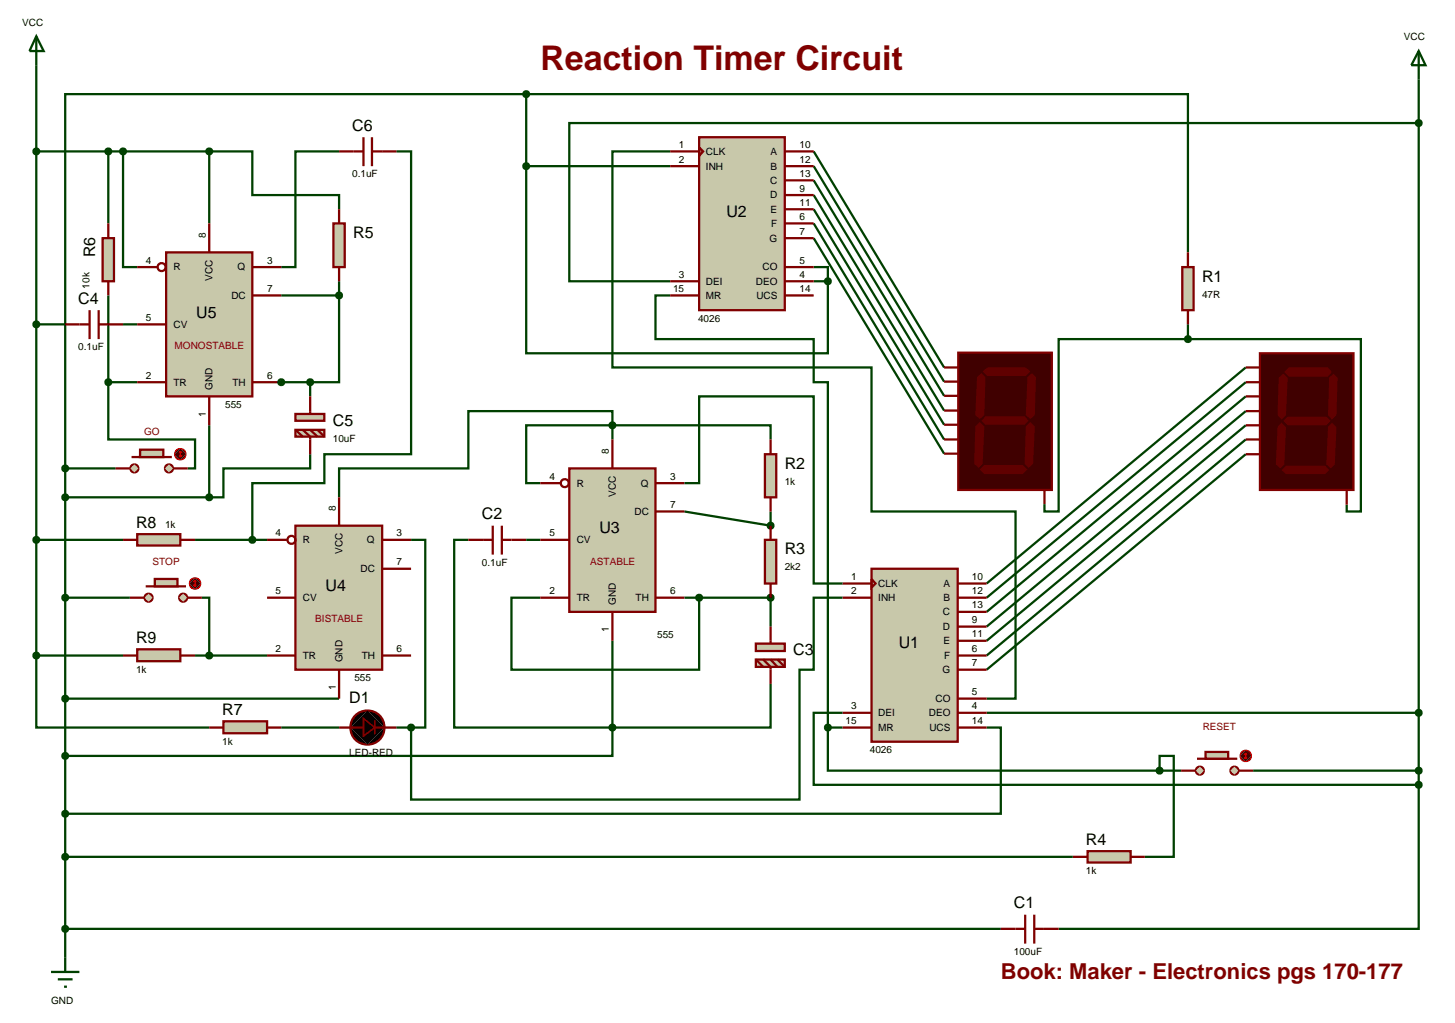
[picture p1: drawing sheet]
<svg xmlns="http://www.w3.org/2000/svg" width="257mm" height="180mm" viewBox="0 0 257 180" stroke-linecap="round" stroke-linejoin="round" font-family="sans-serif">
<g fill="none" stroke="#004000" stroke-width=".4">
<path d="M6.4 11.5v104.1M92.8 16.6h116.7v27.9M92.8 16.6h-81.3v66M92.8 16.6v12.7M250.2 9l1.2 2.5h-2.5zM250.2 9v129.4M6.4 26.7h30.5M19.1 26.7v12.7M21.7 26.7v20.4h2.5M36.9 26.7h7.6v7.7h15.3v2.5M36.9 26.7v12.7M59.8 26.7h-7.7v20.4h-2.5"/>
<path d="M69.9 26.7h2.6v53.4h-15.3v5.1h-12.7v10M92.8 29.3v33h53.2v-12.7M92.8 29.3h25.4M118.2 26.7h-10.2v38.1h45.7v25.4h25.4v33h-5.1M143.5 26.7l23 38.1M143.5 29.3l23 38M143.5 31.8l23 38M143.5 34.4l23 38M143.5 36.9l23 38M143.5 39.4l23 38.1M250.2 21.7h-149.8v27.9h17.8M6.4 57.2h5.1"/>
<path d="M19.1 52.1v15.3M21.7 57.2h2.5M49.6 52.1h10.2M59.8 52.1v15.3h-5.1M59.8 49.6v2.5M118.2 52.1h-2.6v7.7h27.9v7.6h2.5v60.9M143.5 47.1h2.5v2.5M143.5 42l23 38M143.5 49.6h2.5M209.5 59.8h-22.8v30.4h-2.5v-1.3M209.5 59.8h30.5v30.4h-2.5v-1.2M209.5 57.2v2.6"/>
<path d="M19.1 67.4v10.1h15.3v5.1h-1.3M19.1 67.4h5.1M36.9 75v12.7M49.6 67.4h5.1M54.7 67.4v2.5M108 75h-15.2v10.2h2.5M108 75h27.9v2.5M108 75v-2.5h-25.4v10.1h-22.8v5.1M108 75v2.5M219.7 64.8l-45.7 38.1M219.7 67.4l-45.7 38M219.7 69.9l-45.7 38"/>
<path d="M219.7 72.5l-45.7 38M219.7 75l-45.7 38M219.7 77.5l-45.7 38.1M6.4 95.2h15.3M11.5 82.6v86.3M11.5 82.6h8.9M11.5 87.7h25.4M34.4 95.2h12.7M54.7 80.1v2.5h-15.3v5.1h-2.5M72.5 95.2h2.5v33.1h-2.5M82.6 95.2h-2.5v33.1h27.9M92.8 95.2h2.5"/>
<path d="M120.7 85.2h2.6v-15.3h20.2v33h5.1M120.7 90.2l15.2 2.5v-2.5M219.7 80.1l-45.7 38M6.4 115.6v12.7h30.5M6.4 115.6h15.3M11.5 105.4h11.4M34.4 115.6h12.7M35.6 105.4h1.3v10.2M95.3 105.4h-5.1v12.7h33.1v-12.7M108 113v15.3M120.7 105.4h15.2v5.1M148.6 105.4h-5.1v12.7h-2.5v22.9h-68.5v-12.7"/>
<path d="M11.5 123.2h48.3M49.6 128.3h10.2M69.9 128.3h2.6M108 128.3v5h-96.5M135.9 120.6v7.7h-27.9M146 128.3v7.6h58.5M146 128.3h2.6M148.6 125.7h-5.1v12.7h106.7M174 128.3h2.5v15.2h-165M174 125.7h76.2M204.5 135.9v-2.6h2.5v17.8h-5.1M204.5 135.9h3.8"/>
<path d="M221 135.9h29.2M250.2 138.4v25.4h-63.5M11.5 151.1h177.7M11.5 163.8h165"/>
</g>
<path d="M222.2 62.3h16.5v24.1h-16.5z" fill="#400000" stroke="#800000" stroke-width=".4"/>
<g fill="#600000">
<path d="M226.5 65.6l.8-.8h6.9l.7 .8-.7 .8h-6.9z"/>
<path d="M234.4 66.6l.8-.7 .7 .7-.2 6.6-.8 .8-.7-.8z"/>
<path d="M226.3 74.2l.8-.7h6.8l.8 .7-.8 .8h-6.8z"/>
<path d="M225.5 66.6l.8-.7 .8 .7-.3 6.6-.8 .8-.7-.8z"/>
<path d="M234.9 74.5l.8 .8-.3 6.6-.7 .7-.8-.7 .3-6.6z"/>
<path d="M226 82.9l.8-.8h6.9l.7 .8-.7 .7h-6.9z"/>
<path d="M226 74.5l.8 .8-.3 6.6-.7 .7-.8-.7 .3-6.6z"/>
</g>
<path d="M219.7 64.8h2.5M219.7 67.4h2.5M219.7 69.9h2.5M219.7 72.5h2.5M219.7 75h2.5M219.7 77.5h2.5M219.7 80.1h2.5M237.5 86.4v2.6" fill="none" stroke="#800000" stroke-width=".4"/>
<path d="M208.5 47.1h2v7.6h-2z" fill="#c8c8aa" stroke="#800000" stroke-width=".4"/>
<path d="M209.5 44.5v2.6M209.5 54.7v2.5" fill="none" stroke="#800000" stroke-width=".4"/>
<path d="M153.7 100.3h15.2v30.5h-15.2z" fill="#c8c8aa" stroke="#800000" stroke-width=".4"/>
<g fill="none" stroke="#800000" stroke-width=".4">
<path d="M148.6 102.9h5.1M148.6 105.4h5.1M153.7 102.1l.7 .8-.7 .7zM168.9 102.9h5.1M168.9 105.4h5.1M168.9 107.9h5.1M168.9 110.5h5.1M168.9 113h5.1M168.9 115.6h5.1M168.9 118.1h5.1M148.6 125.7h5.1M148.6 128.3h5.1"/>
<path d="M168.9 125.7h5.1M168.9 128.3h5.1M168.9 123.2h5.1M176.5 163.8h4.3M180.8 161.3v5.1M182.4 161.3v5.1M182.4 163.8h4.3"/>
</g>
<path d="M9 171.4h5M10.2 172.7h2.6M11.3 174h.5M11.5 168.9v2.5" fill="none" stroke="#004000" stroke-width=".4"/>
<path d="M169 62.2h16.5v24.2h-16.5z" fill="#400000" stroke="#800000" stroke-width=".4"/>
<g fill="#600000">
<path d="M173.3 65.5l.8-.7h6.8l.8 .7-.8 .8h-6.8z"/>
<path d="M181.2 66.5l.8-.7 .7 .7-.2 6.7-.8 .7-.8-.7z"/>
<path d="M173.8 73.4h6.9l.7 .8-.7 .7h-6.9l-.7-.7z"/>
<path d="M172.3 66.5l.8-.7 .7 .7-.2 6.7-.8 .7-.8-.7z"/>
<path d="M180.9 75.2l.8-.8 .8 .8-.3 6.6-.8 .7-.7-.7z"/>
<path d="M173.6 82h6.8l.8 .8-.8 .8h-6.8l-.8-.8z"/>
<path d="M172 75.2l.8-.8 .8 .8-.3 6.6-.7 .7-.8-.7z"/>
</g>
<path d="M166.5 64.8h2.5M166.5 67.3h2.5M166.5 69.8h2.5M166.5 72.4h2.5M166.5 74.9h2.5M166.5 77.5h2.5M166.5 80h2.5M184.2 86.4v2.5" fill="none" stroke="#800000" stroke-width=".4"/>
<path d="M123.3 24.2h15.1v30.5h-15.1z" fill="#c8c8aa" stroke="#800000" stroke-width=".4"/>
<g fill="none" stroke="#800000" stroke-width=".4">
<path d="M118.2 26.7h5.1M118.2 29.3h5.1M123.3 26l.7 .7-.7 .8zM138.4 26.7h5.1M138.4 29.3h5.1M138.4 31.8h5.1M138.4 34.4h5.1M138.4 36.9h5.1M138.4 39.4h5.1M118.2 49.6h5.1M118.2 52.1h5.1M138.4 49.6h5.1"/>
<path d="M138.4 52.1h5.1M138.4 42h5.1M138.4 47.1h5.1"/>
</g>
<path d="M249.8 138.1l.4-.2-.5 .5zM250.2 137.9l.4 .2 .1 .3zM250.2 138.9l.5-.5-.2 .4zM249.7 138.4l.5 .5-.3-.1z" fill="#004000" stroke="#004000" stroke-width=".4"/>
<path d="M249.7 138.4l.5-.5 .5 .5-.5 .5z" fill="#004000"/>
<path d="M249.8 125.4l.4-.2-.5 .5zM250.2 125.2l.4 .2 .1 .3zM250.2 126.2l.5-.5-.2 .4zM249.7 125.7l.5 .5-.3-.1z" fill="#004000" stroke="#004000" stroke-width=".4"/>
<path d="M249.7 125.7l.5-.5 .5 .5-.5 .5z" fill="#004000"/>
<path d="M11.2 143.1l.3-.1-.5 .5zM11.5 143l.3 .1 .2 .4zM11.5 144l.5-.5-.2 .4zM11 143.5l.5 .5-.3-.1z" fill="#004000" stroke="#004000" stroke-width=".4"/>
<path d="M11.5 143l.5 .5-.5 .5-.5-.5z" fill="#004000"/>
<path d="M145.7 49.2l.3-.1-.5 .5zM146 49.1l.3 .1 .2 .4zM146.5 49.6l-.1 .3-.4 .2zM145.5 49.6l.5 .5-.4-.2z" fill="#004000" stroke="#004000" stroke-width=".4"/>
<path d="M145.5 49.6l.5-.5 .5 .5-.5 .5z" fill="#004000"/>
<path d="M209.2 59.4l.3-.1-.5 .5zM209.5 59.3l.4 .2 .1 .3zM209.5 60.3l.5-.5-.2 .4zM209 59.8l.5 .5-.4-.2z" fill="#004000" stroke="#004000" stroke-width=".4"/>
<path d="M209.5 59.3l.5 .5-.5 .5-.5-.5z" fill="#004000"/>
<path d="M100.4 82.6h15.2v25.3h-15.2z" fill="#c8c8aa" stroke="#800000" stroke-width=".4"/>
<g fill="none" stroke="#800000" stroke-width=".4">
<path d="M108 77.5v5.1M95.3 85.2h3.6M95.3 95.2h5.1M115.6 85.2h5.1M115.6 90.2h5.1M95.3 105.4h5.1M108 107.9v5.1M115.6 105.4h5.1"/>
<circle cx="99.6" cy="85.2" r=".7"/>
</g>
<path d="M107.6 74.7l.4-.2-.5 .5zM108 74.5l.4 .2 .1 .3zM108.5 75l-.1 .3-.4 .2zM107.5 75l.5 .5-.3-.1z" fill="#004000" stroke="#004000" stroke-width=".4"/>
<path d="M107.5 75l.5-.5 .5 .5-.5 .5z" fill="#004000"/>
<path d="M135.6 92.3l.3-.1-.5 .5zM135.9 92.2l.3 .1 .2 .4zM135.9 93.2l.5-.5-.2 .4zM135.4 92.7l.5 .5-.3-.1z" fill="#004000" stroke="#004000" stroke-width=".4"/>
<path d="M135.9 92.2l.5 .5-.5 .5-.5-.5z" fill="#004000"/>
<path d="M135.6 105l.3-.1-.5 .5zM135.9 104.9l.3 .1 .2 .4zM135.9 105.9l.5-.5-.2 .4zM135.4 105.4l.5 .5-.3-.1z" fill="#004000" stroke="#004000" stroke-width=".4"/>
<path d="M135.9 104.9l.5 .5-.5 .5-.5-.5z" fill="#004000"/>
<path d="M134.9 80.1h2v7.6h-2z" fill="#c8c8aa" stroke="#800000" stroke-width=".4"/>
<path d="M135.9 77.5v2.6M135.9 87.7v2.5" fill="none" stroke="#800000" stroke-width=".4"/>
<path d="M134.9 95.2h2v7.7h-2z" fill="#c8c8aa" stroke="#800000" stroke-width=".4"/>
<path d="M82.6 95.2h4.3M86.9 92.7v5.1M88.5 92.7v5.1M88.5 95.2h4.3M135.9 92.7v2.5M135.9 102.9v2.5" fill="none" stroke="#800000" stroke-width=".4"/>
<path d="M107.6 128l.4-.2-.5 .5zM108 127.8l.3 .1 .2 .4zM108.5 128.3l-.2 .4-.3 .1zM107.5 128.3l.5 .5-.3-.1z" fill="#004000" stroke="#004000" stroke-width=".4"/>
<path d="M107.5 128.3l.5-.5 .5 .5-.5 .5z" fill="#004000"/>
<g fill="#c8c8aa" stroke="#800000" stroke-width=".4">
<path d="M133.3 113.5h5.1v1.3h-5.1z"/>
<path d="M133.3 116.3h5.1v1.3h-5.1z"/>
</g>
<path d="M133.3 116.3l1.3 1.3M134.6 116.3l1.3 1.3v3M135.9 110.5v3M135.9 116.3l1.2 1.3M137.1 116.3l1.3 1.3" fill="none" stroke="#800000" stroke-width=".4"/>
<path d="M122.9 105.1l.4-.2-.5 .5zM123.3 104.9l.4 .2 .1 .3zM123.8 105.4l-.2 .4-.3 .1zM122.8 105.4l.5 .5-.3-.1z" fill="#004000" stroke="#004000" stroke-width=".4"/>
<path d="M122.8 105.4l.5-.5 .5 .5-.5 .5z" fill="#004000"/>
<path d="M11.2 132.9l.3-.1-.5 .5zM11.5 132.8l.3 .1 .2 .4zM11.5 133.8l.5-.5-.2 .4zM11 133.3l.5 .5-.4-.2z" fill="#004000" stroke="#004000" stroke-width=".4"/>
<path d="M11.5 132.8l.5 .5-.5 .5-.5-.5z" fill="#004000"/>
<path d="M52.1 92.7h15.3v25.4h-15.3z" fill="#c8c8aa" stroke="#800000" stroke-width=".4"/>
<g fill="none" stroke="#800000" stroke-width=".4">
<path d="M47.1 95.2h3.5M59.8 87.7v5M67.4 95.2h5.1M47.1 115.6h5M47.1 105.4h5M59.8 118.1v5.1M67.4 100.3h5.1M67.4 115.6h5.1"/>
<circle cx="51.4" cy="95.2" r=".7"/>
</g>
<g fill="#c8c8aa" stroke="#800000" stroke-width=".4">
<path d="M29.3 82.1l.5-.2-.7 .7zM29.8 81.9a.68 .68 0 0 1 .7 .7zM29.8 83.3l.7-.7a.68 .68 0 0 1-.7 .7zM29.1 82.6l.7 .7a.68 .68 0 0 1-.7-.7z"/>
<path d="M23.2 82.1l.5-.2-.7 .7zM23.7 81.9a.68 .68 0 0 1 .7 .7zM24.4 82.6a.68 .68 0 0 1-.7 .7zM23 82.6l.7 .7a.68 .68 0 0 1-.7-.7z"/>
</g>
<g fill="#c8c8aa">
<path d="M29.8 81.9l.7 .7-.7 .7-.7-.7z"/>
<path d="M23.7 81.9l.7 .7-.7 .7-.7-.7z"/>
</g>
<path d="M23.2 80.6h7.1" fill="none" stroke="#800000" stroke-width=".4"/>
<path d="M24.7 79.3h4.1v1.3h-4.1z" fill="#c8c8aa" stroke="#800000" stroke-width=".4"/>
<path d="M20.4 82.6h2.5M30.6 82.6h2.5" fill="none" stroke="#800000" stroke-width=".4"/>
<path d="M31.1 79.4l.7-.3-1 1zM31.8 79.1a.94 .94 0 0 1 1 1zM32.8 80.1a.94 .94 0 0 1-1 1zM30.8 80.1l1 1a.94 .94 0 0 1-1-1z" fill="#400000" stroke="#f00" stroke-width=".2"/>
<path d="M30.8 80.1l1-1 1 1-1 1z" fill="#400000"/>
<path d="M31.8 79.6v1M31.8 79.6l-.2 .2M31.8 79.6l.3 .2M31.6 80.3l.2 .3M32.1 80.3l-.3 .3" fill="none" stroke="#f00" stroke-width=".2"/>
<g fill="#c8c8aa" stroke="#800000" stroke-width=".4">
<path d="M31.8 104.9l.5-.2-.7 .7zM32.3 104.7a.68 .68 0 0 1 .7 .7zM33 105.4a.68 .68 0 0 1-.7 .7zM31.6 105.4l.7 .7a.68 .68 0 0 1-.7-.7z"/>
<path d="M25.7 104.9l.5-.2-.7 .7zM26.2 104.7a.68 .68 0 0 1 .7 .7zM26.9 105.4a.68 .68 0 0 1-.7 .7zM25.5 105.4l.7 .7a.68 .68 0 0 1-.7-.7z"/>
</g>
<g fill="#c8c8aa">
<path d="M32.3 104.7l.7 .7-.7 .7-.7-.7z"/>
<path d="M25.5 105.4l.7-.7 .7 .7-.7 .7z"/>
</g>
<path d="M25.7 103.4h7.1" fill="none" stroke="#800000" stroke-width=".4"/>
<path d="M27.3 102.1h4v1.3h-4z" fill="#c8c8aa" stroke="#800000" stroke-width=".4"/>
<path d="M22.9 105.4h2.6M33.1 105.4h2.5" fill="none" stroke="#800000" stroke-width=".4"/>
<path d="M33.7 102.2l.7-.3-1 1zM34.4 101.9a.94 .94 0 0 1 1 1zM35.4 102.9a.94 .94 0 0 1-1 1zM33.4 102.9l1 1a.94 .94 0 0 1-1-1z" fill="#400000" stroke="#f00" stroke-width=".2"/>
<path d="M34.4 101.9l1 1-1 1-1-1z" fill="#400000"/>
<path d="M34.1 103.1l.3 .3M34.4 102.3v1.1M34.4 102.3l-.3 .3M34.4 102.3l.2 .3M34.6 103.1l-.2 .3" fill="none" stroke="#f00" stroke-width=".2"/>
<path d="M24.2 94.2h7.6v2h-7.6z" fill="#c8c8aa" stroke="#800000" stroke-width=".4"/>
<path d="M21.7 95.2h2.5M31.8 95.2h2.6" fill="none" stroke="#800000" stroke-width=".4"/>
<path d="M24.2 114.5h7.6v2.1h-7.6z" fill="#c8c8aa" stroke="#800000" stroke-width=".4"/>
<path d="M21.7 115.6h2.5M31.8 115.6h2.6" fill="none" stroke="#800000" stroke-width=".4"/>
<path d="M36.6 115.2l.3-.1-.5 .5zM36.9 115.1l.3 .1 .2 .4zM36.9 116.1l.5-.5-.2 .4zM36.4 115.6l.5 .5-.3-.1z" fill="#004000" stroke="#004000" stroke-width=".4"/>
<path d="M36.9 115.1l.5 .5-.5 .5-.5-.5z" fill="#004000"/>
<path d="M6 94.9l.4-.2-.5 .5zM6.4 94.7l.4 .2 .1 .3zM6.9 95.2l-.1 .3-.4 .2zM5.9 95.2l.5 .5-.3-.1z" fill="#004000" stroke="#004000" stroke-width=".4"/>
<path d="M5.9 95.2l.5-.5 .5 .5-.5 .5z" fill="#004000"/>
<path d="M11.2 105l.3-.1-.5 .5zM11.5 104.9l.3 .1 .2 .4zM11.5 105.9l.5-.5-.2 .4zM11 105.4l.5 .5-.4-.2z" fill="#004000" stroke="#004000" stroke-width=".4"/>
<path d="M11.5 104.9l.5 .5-.5 .5-.5-.5z" fill="#004000"/>
<path d="M249.9 21.3l.3-.1-.5 .5zM250.2 21.2l.4 .2 .1 .3zM250.2 22.2l.5-.5-.2 .4zM249.7 21.7l.5 .5-.4-.2z" fill="#004000" stroke="#004000" stroke-width=".4"/>
<path d="M250.2 21.2l.5 .5-.5 .5-.5-.5z" fill="#004000"/>
<path d="M249.8 135.6l.4-.2-.5 .5zM250.2 135.4l.3 .1 .2 .4zM250.7 135.9l-.1 .3-.4 .2zM249.7 135.9l.5 .5-.4-.2z" fill="#004000" stroke="#004000" stroke-width=".4"/>
<path d="M249.7 135.9l.5-.5 .5 .5-.5 .5z" fill="#004000"/>
<g fill="#c8c8aa" stroke="#800000" stroke-width=".4">
<path d="M217.2 135.4l.5-.2-.7 .7zM217.7 135.2a.68 .68 0 0 1 .7 .7zM218.4 135.9a.68 .68 0 0 1-.7 .7zM217 135.9l.7 .7a.68 .68 0 0 1-.7-.7z"/>
<path d="M211.1 135.4l.5-.2-.7 .7zM211.6 135.2a.68 .68 0 0 1 .7 .7zM212.3 135.9a.68 .68 0 0 1-.7 .7zM210.9 135.9l.7 .7a.68 .68 0 0 1-.7-.7z"/>
</g>
<g fill="#c8c8aa">
<path d="M217 135.9l.7-.7 .7 .7-.7 .7z"/>
<path d="M211.6 135.2l.7 .7-.7 .7-.7-.7z"/>
</g>
<path d="M211.1 133.8h7.1" fill="none" stroke="#800000" stroke-width=".4"/>
<path d="M212.6 132.6h4v1.2h-4z" fill="#c8c8aa" stroke="#800000" stroke-width=".4"/>
<path d="M208.3 135.9h2.5M218.4 135.9h2.6" fill="none" stroke="#800000" stroke-width=".4"/>
<path d="M219 132.6l.7-.3-1 1zM219.7 132.3a.94 .94 0 0 1 1 1zM220.7 133.3a.94 .94 0 0 1-1 1zM218.7 133.3l1 1a.94 .94 0 0 1-1-1z" fill="#400000" stroke="#f00" stroke-width=".2"/>
<path d="M218.7 133.3l1-1 1 1-1 1z" fill="#400000"/>
<path d="M219.4 133.6l.3 .2M219.7 132.8v1M219.7 132.8l-.3 .3M219.7 132.8l.2 .3M219.9 133.6l-.2 .2" fill="none" stroke="#f00" stroke-width=".2"/>
<path d="M204.1 135.6l.4-.2-.5 .5zM204.5 135.4l.4 .2 .1 .3zM205 135.9l-.1 .3-.4 .2zM204 135.9l.5 .5-.4-.2z" fill="#004000" stroke="#004000" stroke-width=".4"/>
<path d="M204.5 135.4l.5 .5-.5 .5-.5-.5z" fill="#004000"/>
<path d="M145.7 127.9l.3-.1-.5 .5zM146 127.8l.3 .1 .2 .4zM146 128.8l.5-.5-.2 .4zM145.5 128.3l.5 .5-.3-.1z" fill="#004000" stroke="#004000" stroke-width=".4"/>
<path d="M146 127.8l.5 .5-.5 .5-.5-.5z" fill="#004000"/>
<path d="M191.8 150.1h7.6v2h-7.6z" fill="#c8c8aa" stroke="#800000" stroke-width=".4"/>
<path d="M189.2 151.1h2.6M199.4 151.1h2.5" fill="none" stroke="#800000" stroke-width=".4"/>
<path d="M11.1 150.8l.4-.2-.5 .5zM11.5 150.6l.4 .2 .1 .3zM11.5 151.6l.5-.5-.2 .4zM11 151.1l.5 .5-.3-.1z" fill="#004000" stroke="#004000" stroke-width=".4"/>
<path d="M11 151.1l.5-.5 .5 .5-.5 .5z" fill="#004000"/>
<path d="M29.3 44.5h15.2v25.4h-15.2z" fill="#c8c8aa" stroke="#800000" stroke-width=".4"/>
<g fill="none" stroke="#800000" stroke-width=".4">
<path d="M36.9 39.4v5.1M24.2 47.1h3.6M24.2 57.2h5.1M44.5 47.1h5.1M44.5 52.1h5.1M24.2 67.4h5.1M36.9 69.9v5.1M44.5 67.4h5.1M59.8 128.3h4.3M66.1 128.3h3.8"/>
<circle cx="28.5" cy="47.1" r=".7"/>
</g>
<path d="M62.4 126.4a2.97 2.97 0 0 1 2.4-1.1l-3 3 .1-.7zM64.8 125.3a2.95 2.95 0 0 1 3 3zM67.8 128.3a2.95 2.95 0 0 1-3 3zM61.8 128.3l3 3a2.95 2.95 0 0 1-3-3z" fill="#000" stroke="#800000" stroke-width=".4"/>
<path d="M61.8 128.3l3-3 3 3-3 3z" fill="#000"/>
<path d="M66.1 127v2.5" fill="none" stroke="#800000" stroke-width=".3"/>
<path d="M64.1 126.7l2 1.6-2 1.5z" fill="#000" stroke="#800000" stroke-width=".3"/>
<path d="M58.8 39.4h2v7.7h-2z" fill="#c8c8aa" stroke="#800000" stroke-width=".4"/>
<path d="M59.8 36.9v2.5M11.5 57.2h4.3M15.8 54.7v5.1M17.4 54.7v5.1M17.4 57.2h4.3M59.8 47.1v2.5" fill="none" stroke="#800000" stroke-width=".4"/>
<g fill="#c8c8aa" stroke="#800000" stroke-width=".4">
<path d="M52.1 73h5.1v1.2h-5.1z"/>
<path d="M52.1 75.8h5.1v1.2h-5.1z"/>
</g>
<path d="M52.1 75.8l1.3 1.2M53.4 75.8l1.3 1.2v3.1M54.7 69.9v3.1M54.7 75.8l1.3 1.2M56 75.8l1.2 1.2" fill="none" stroke="#800000" stroke-width=".4"/>
<path d="M18.1 42h2v7.6h-2z" fill="#c8c8aa" stroke="#800000" stroke-width=".4"/>
<path d="M19.1 39.4v2.6M19.1 49.6v2.5" fill="none" stroke="#800000" stroke-width=".4"/>
<path d="M36.5 26.4l.4-.2-.5 .5zM36.9 26.2l.3 .1 .2 .4zM36.9 27.2l.5-.5-.2 .4zM36.4 26.7l.5 .5-.4-.2z" fill="#004000" stroke="#004000" stroke-width=".4"/>
<path d="M36.4 26.7l.5-.5 .5 .5-.5 .5z" fill="#004000"/>
<path d="M21.3 26.4l.4-.2-.5 .5zM21.7 26.2l.4 .2 .1 .3zM21.7 27.2l.5-.5-.1 .3zM21.2 26.7l.5 .5-.3-.1z" fill="#004000" stroke="#004000" stroke-width=".4"/>
<path d="M21.2 26.7l.5-.5 .5 .5-.5 .5z" fill="#004000"/>
<path d="M49.2 67.1l.4-.2-.5 .5zM49.6 66.9l.3 .1 .2 .4zM49.6 67.9l.5-.5-.2 .4zM49.1 67.4l.5 .5-.4-.2z" fill="#004000" stroke="#004000" stroke-width=".4"/>
<path d="M49.1 67.4l.5-.5 .5 .5-.5 .5z" fill="#004000"/>
<path d="M59.8 26.7h4.3M64.1 24.2v5.1M65.6 24.2v5.1M65.6 26.7h4.3" fill="none" stroke="#800000" stroke-width=".4"/>
<path d="M72.1 128l.4-.2-.5 .5zM72.5 127.8l.3 .1 .2 .4zM72.5 128.8l.5-.5-.2 .4zM72 128.3l.5 .5-.3-.1z" fill="#004000" stroke="#004000" stroke-width=".4"/>
<path d="M72 128.3l.5-.5 .5 .5-.5 .5z" fill="#004000"/>
<path d="M6 115.3l.4-.2-.5 .5zM6.4 115.1l.4 .2 .1 .3zM6.4 116.1l.5-.5-.2 .4zM5.9 115.6l.5 .5-.3-.1z" fill="#004000" stroke="#004000" stroke-width=".4"/>
<path d="M5.9 115.6l.5-.5 .5 .5-.5 .5z" fill="#004000"/>
<path d="M18.7 26.4l.4-.2-.5 .5zM19.1 26.2l.4 .2 .1 .3zM19.1 27.2l.5-.5-.1 .3zM18.6 26.7l.5 .5-.3-.1z" fill="#004000" stroke="#004000" stroke-width=".4"/>
<path d="M18.6 26.7l.5-.5 .5 .5-.5 .5z" fill="#004000"/>
<path d="M39.4 127.2h7.7v2.1h-7.7z" fill="#c8c8aa" stroke="#800000" stroke-width=".4"/>
<path d="M36.9 128.3h2.5M47.1 128.3h2.5" fill="none" stroke="#800000" stroke-width=".4"/>
<path d="M18.7 67.1l.4-.2-.5 .5zM19.1 66.9l.4 .2 .1 .3zM19.1 67.9l.5-.5-.1 .3zM18.6 67.4l.5 .5-.3-.1z" fill="#004000" stroke="#004000" stroke-width=".4"/>
<path d="M18.6 67.4l.5-.5 .5 .5-.5 .5z" fill="#004000"/>
<path d="M54.3 67.1l.4-.2-.5 .5zM54.7 66.9l.3 .1 .2 .4zM54.7 67.9l.5-.5-.2 .4zM54.2 67.4l.5 .5-.4-.2z" fill="#004000" stroke="#004000" stroke-width=".4"/>
<path d="M54.2 67.4l.5-.5 .5 .5-.5 .5z" fill="#004000"/>
<path d="M11.1 87.4l.4-.2-.5 .5zM11.5 87.2l.3 .1 .2 .4zM12 87.7l-.1 .3-.4 .2zM11 87.7l.5 .5-.4-.2z" fill="#004000" stroke="#004000" stroke-width=".4"/>
<path d="M11 87.7l.5-.5 .5 .5-.5 .5z" fill="#004000"/>
<path d="M6 56.9l.4-.2-.5 .5zM6.4 56.7l.4 .2 .1 .3zM6.4 57.7l.5-.5-.1 .3zM5.9 57.2l.5 .5-.3-.1z" fill="#004000" stroke="#004000" stroke-width=".4"/>
<path d="M5.9 57.2l.5-.5 .5 .5-.5 .5z" fill="#004000"/>
<path d="M11.2 82.2l.3-.1-.5 .5zM11.5 82.1l.4 .2 .1 .3zM11.5 83.1l.5-.5-.2 .4zM11 82.6l.5 .5-.4-.2z" fill="#004000" stroke="#004000" stroke-width=".4"/>
<path d="M11.5 82.1l.5 .5-.5 .5-.5-.5z" fill="#004000"/>
<path d="M6 26.4l.4-.2-.5 .5zM6.4 26.2l.4 .2 .1 .3zM6.4 27.2l.5-.5-.1 .3zM5.9 26.7l.5 .5-.3-.1z" fill="#004000" stroke="#004000" stroke-width=".4"/>
<path d="M5.9 26.7l.5-.5 .5 .5-.5 .5z" fill="#004000"/>
<path d="M92.5 16.2l.3-.1-.5 .5zM92.8 16.1l.3 .1 .2 .4zM92.8 17.1l.5-.5-.2 .4zM92.3 16.6l.5 .5-.4-.2z" fill="#004000" stroke="#004000" stroke-width=".4"/>
<path d="M92.3 16.6l.5-.5 .5 .5-.5 .5z" fill="#004000"/>
<path d="M92.5 28.9l.3-.1-.5 .5zM92.8 28.8l.3 .1 .2 .4zM93.3 29.3l-.2 .4-.3 .1zM92.3 29.3l.5 .5-.4-.2z" fill="#004000" stroke="#004000" stroke-width=".4"/>
<path d="M92.3 29.3l.5-.5 .5 .5-.5 .5z" fill="#004000"/>
<path d="M36.5 87.4l.4-.2-.5 .5zM36.9 87.2l.3 .1 .2 .4zM37.4 87.7l-.1 .3-.4 .2zM36.4 87.7l.5 .5-.4-.2z" fill="#004000" stroke="#004000" stroke-width=".4"/>
<path d="M36.4 87.7l.5-.5 .5 .5-.5 .5z" fill="#004000"/>
<path d="M11.1 163.5l.4-.2-.5 .5zM11.5 163.3l.4 .2 .1 .3zM11.5 164.3l.5-.5-.2 .4zM11 163.8l.5 .5-.3-.1z" fill="#004000" stroke="#004000" stroke-width=".4"/>
<path d="M11 163.8l.5-.5 .5 .5-.5 .5z" fill="#004000"/>
<path d="M6.4 6.4l1.3 2.6h-2.5zM6.4 6.4v5.1" fill="none" stroke="#004000" stroke-width=".4"/>
<path d="M11.2 122.8l.3-.1-.5 .5zM11.5 122.7l.3 .1 .2 .4zM12 123.2l-.2 .4-.3 .1zM11 123.2l.5 .5-.4-.2z" fill="#004000" stroke="#004000" stroke-width=".4"/>
<path d="M11.5 122.7l.5 .5-.5 .5-.5-.5z" fill="#004000"/>
<path d="M44.1 94.9l.4-.2-.5 .5zM44.5 94.7l.4 .2 .1 .3zM45 95.2l-.1 .3-.4 .2zM44 95.2l.5 .5-.3-.1z" fill="#004000" stroke="#004000" stroke-width=".4"/>
<path d="M44 95.2l.5-.5 .5 .5-.5 .5z" fill="#004000"/>
<path d="M59.4 51.8l.4-.2-.5 .5zM59.8 51.6l.4 .2 .1 .3zM59.8 52.6l.5-.5-.1 .3zM59.3 52.1l.5 .5-.3-.1z" fill="#004000" stroke="#004000" stroke-width=".4"/>
<path d="M59.3 52.1l.5-.5 .5 .5-.5 .5z" fill="#004000"/>
<text font-size="6" fill="#800000" x="95.3" y="12.4">Reaction Timer Circuit</text>
<text font-size="3.9" fill="#800000" x="176.5" y="172.7">Book: Maker - Electronics pgs 170-177</text>
<g font-size="2.8">
<text x="62.1" y="23.1">C6</text>
<text x="62.3" y="42">R5</text>
<text x="128.1" y="38.3">U2</text>
<text x="16.8" y="45.4" transform="rotate(-90 16.8 45.4)">R6</text>
<text x="13.8" y="53.6">C4</text>
<text x="212" y="49.7">R1</text>
<text x="34.6" y="56.1">U5</text>
<text x="58.7" y="75.1">C5</text>
<text x="138.4" y="82.7">R2</text>
<text x="24" y="93.1">R8</text>
<text x="85" y="91.6">C2</text>
<text x="105.7" y="94.1">U3</text>
<text x="138.4" y="97.8">R3</text>
<text x="57.4" y="104.3">U4</text>
<text x="24" y="113.4">R9</text>
<text x="139.9" y="115.6">C3</text>
<text x="158.5" y="114.4">U1</text>
<text x="61.6" y="124.1">D1</text>
<text x="39.2" y="126.1">R7</text>
<text x="191.5" y="149">R4</text>
<text x="178.8" y="160.2">C1</text>
</g>
<g font-size="1.8">
<text x="3.9" y="4.5">VCC</text>
<text x="247.6" y="7">VCC</text>
<text x="119.7" y="26.1">1</text>
<text x="119.7" y="28.7">2</text>
<text x="124.5" y="27.3">CLK</text>
<text x="124.5" y="29.9">INH</text>
<text x="135.9" y="27.3">A</text>
<text x="135.9" y="29.9">B</text>
<text x="141" y="26.1">10</text>
<text x="141" y="28.7">12</text>
<text x="62.1" y="31.3">0.1uF</text>
<text x="135.8" y="32.4">C</text>
<text x="135.8" y="35">D</text>
<text x="141" y="31.2">13</text>
<text x="141" y="33.8">9</text>
<text x="36.3" y="42" transform="rotate(-90 36.3 42)">8</text>
<text x="135.9" y="37.5">E</text>
<text x="136" y="40">F</text>
<text x="141" y="36.3">11</text>
<text x="141" y="38.8">6</text>
<text x="141" y="41.4">7</text>
<text x="25.7" y="46.5">4</text>
<text x="30.6" y="47.7">R</text>
<text x="41.9" y="47.7">Q</text>
<text x="47.1" y="46.5">3</text>
<text x="134.5" y="47.7">CO</text>
<text x="135.7" y="42.6">G</text>
<text x="141" y="46.5">5</text>
<text x="15.8" y="50.9" transform="rotate(-90 15.8 50.9)">10k</text>
<text x="37.5" y="49.5" transform="rotate(-90 37.5 49.5)">VCC</text>
<text x="40.8" y="52.7">DC</text>
<text x="47.1" y="51.5">7</text>
<text x="118.7" y="51.5">15</text>
<text x="119.7" y="49">3</text>
<text x="124.5" y="50.2">DEI</text>
<text x="124.5" y="52.7">MR</text>
<text x="133.3" y="50.2">DEO</text>
<text x="133.4" y="52.7">UCS</text>
<text x="141" y="49">4</text>
<text x="141" y="51.5">14</text>
<text x="212" y="52.5">47R</text>
<text x="25.7" y="56.6">5</text>
<text x="30.6" y="57.8">CV</text>
<text x="123.1" y="56.7">4026</text>
<text x="13.8" y="61.8">0.1uF</text>
<text x="25.7" y="66.8">2</text>
<text x="30.6" y="68">TR</text>
<text x="37.5" y="68.7" transform="rotate(-90 37.5 68.7)">GND</text>
<text x="39.7" y="71.9">555</text>
<text x="41" y="68">TH</text>
<text x="47.1" y="66.8">6</text>
<text x="36.3" y="73.5" transform="rotate(-90 36.3 73.5)">1</text>
<text x="58.7" y="77.9">10uF</text>
<text x="107.4" y="80.1" transform="rotate(-90 107.4 80.1)">8</text>
<text x="96.9" y="84.6">4</text>
<text x="101.7" y="85.8">R</text>
<text x="108.6" y="87.6" transform="rotate(-90 108.6 87.6)">VCC</text>
<text x="113" y="85.8">Q</text>
<text x="118.2" y="89.6">7</text>
<text x="118.2" y="84.6">3</text>
<text x="138.4" y="85.5">1k</text>
<text x="29.1" y="93.2">1k</text>
<text x="48.6" y="94.6">4</text>
<text x="53.4" y="95.8">R</text>
<text x="59.2" y="90.2" transform="rotate(-90 59.2 90.2)">8</text>
<text x="64.7" y="95.8">Q</text>
<text x="69.9" y="94.6">3</text>
<text x="96.9" y="94.6">5</text>
<text x="101.7" y="95.8">CV</text>
<text x="111.9" y="90.8">DC</text>
<text x="60.4" y="97.7" transform="rotate(-90 60.4 97.7)">VCC</text>
<text x="63.6" y="100.9">DC</text>
<text x="69.9" y="99.7">7</text>
<text x="85" y="99.8">0.1uF</text>
<text x="138.4" y="100.6">2k2</text>
<text x="48.6" y="104.8">5</text>
<text x="53.4" y="106">CV</text>
<text x="96.9" y="104.8">2</text>
<text x="101.7" y="106">TR</text>
<text x="108.6" y="106.7" transform="rotate(-90 108.6 106.7)">GND</text>
<text x="112.1" y="106">TH</text>
<text x="118.2" y="104.8">6</text>
<text x="150.1" y="102.3">1</text>
<text x="150.1" y="104.8">2</text>
<text x="154.9" y="103.5">CLK</text>
<text x="154.9" y="106">INH</text>
<text x="166.4" y="103.5">A</text>
<text x="166.4" y="106">B</text>
<text x="171.4" y="102.3">10</text>
<text x="171.4" y="104.8">12</text>
<text x="171.4" y="107.3">13</text>
<text x="107.4" y="111.5" transform="rotate(-90 107.4 111.5)">1</text>
<text x="115.9" y="112.5">555</text>
<text x="166.3" y="108.5">C</text>
<text x="166.3" y="111.1">D</text>
<text x="166.4" y="113.6">E</text>
<text x="171.4" y="109.9">9</text>
<text x="171.4" y="112.4">11</text>
<text x="24" y="118.6">1k</text>
<text x="48.6" y="115">2</text>
<text x="53.4" y="116.2">TR</text>
<text x="60.4" y="116.8" transform="rotate(-90 60.4 116.8)">GND</text>
<text x="63.8" y="116.2">TH</text>
<text x="69.9" y="115">6</text>
<text x="166.2" y="118.7">G</text>
<text x="166.5" y="116.2">F</text>
<text x="171.4" y="115">6</text>
<text x="171.4" y="117.5">7</text>
<text x="59.2" y="121.6" transform="rotate(-90 59.2 121.6)">1</text>
<text x="62.5" y="120.1">555</text>
<text x="150.1" y="125.1">3</text>
<text x="165" y="123.8">CO</text>
<text x="171.4" y="122.6">5</text>
<text x="171.4" y="125.1">4</text>
<text x="39.2" y="131.3">1k</text>
<text x="149.1" y="127.7">15</text>
<text x="154.9" y="126.3">DEI</text>
<text x="154.9" y="128.9">MR</text>
<text x="163.8" y="126.3">DEO</text>
<text x="163.9" y="128.9">UCS</text>
<text x="171.4" y="127.7">14</text>
<text x="61.6" y="133.3">LED-RED</text>
<text x="153.4" y="132.8">4026</text>
<text x="191.5" y="154.1">1k</text>
<text x="178.8" y="168.4">100uF</text>
<text x="9" y="177.1">GND</text>
</g>
<g font-size="1.8" fill="#800000">
<text x="30.8" y="61.6">MONOSTABLE</text>
<text x="25.4" y="76.8">GO</text>
<text x="26.9" y="99.6">STOP</text>
<text x="104.1" y="99.6">ASTABLE</text>
<text x="55.6" y="109.7">BISTABLE</text>
<text x="212.1" y="128.8">RESET</text>
</g>
</svg>
